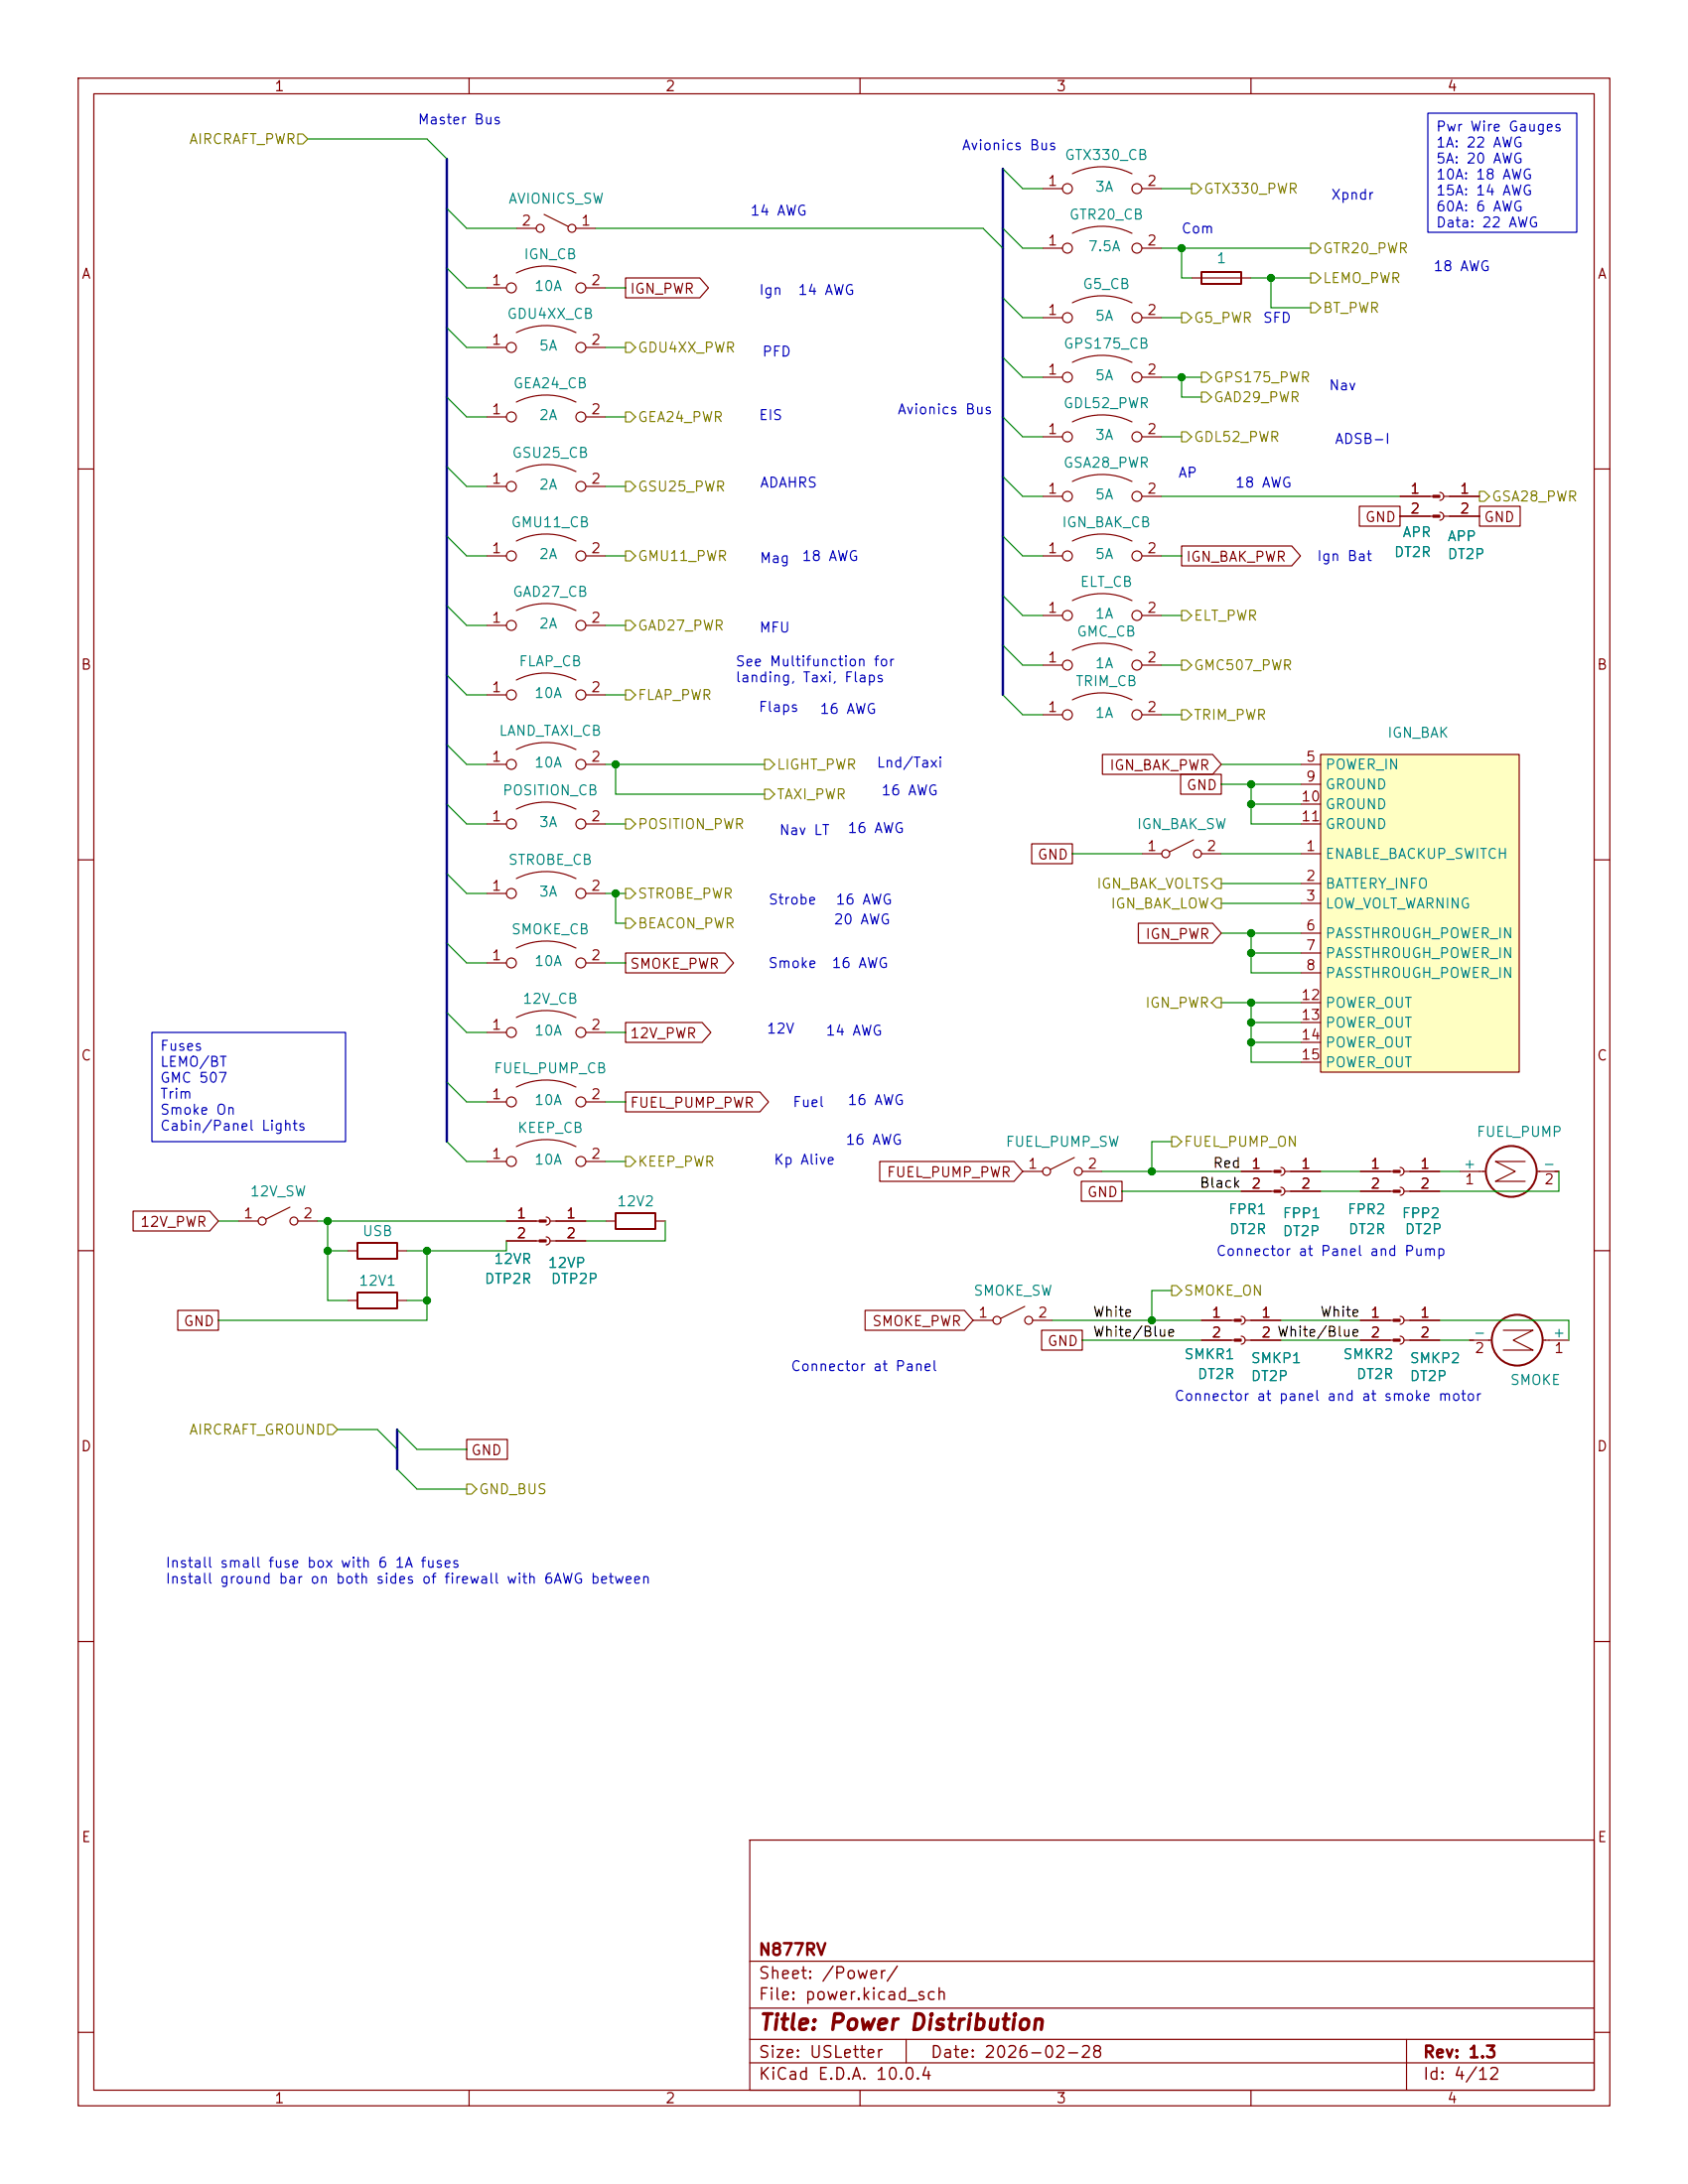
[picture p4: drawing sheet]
<svg xmlns="http://www.w3.org/2000/svg" width="216mm" height="279mm" viewBox="0 0 216 279" stroke-linecap="round" stroke-linejoin="round" font-family="sans-serif">
<g fill="none" stroke="#840000" stroke-width=".15">
<path d="M10 10h195.9v259.4h-195.9zM12 12h191.9v255.4h-191.9zM60 10v2M110 10v2M160 10v2M62.2 36.8h2.6M66 34.9a8.5 8.5 0 0 1 7.7 0M66 29.2h2.6M69.6 27.4l3 1.6M73.7 29.2h2.5M74.9 36.8h2.6M133.3 24.1h2.6"/>
<path d="M133.3 31.8h2.6M137.2 38.7a8.5 8.5 0 0 1 7.6 0M137.2 22.2a8.5 8.5 0 0 1 7.6 0M137.2 29.8a8.5 8.5 0 0 1 7.6 0M146 24.1h2.6M146 31.8h2.6M152.4 35.6h7.6M62.2 53.3h2.6M62.2 44.5h2.6M66 51.4a8.5 8.5 0 0 1 7.7 0M66 42.5a8.5 8.5 0 0 1 7.7 0M74.9 53.3h2.6"/>
<path d="M74.9 44.5h2.6M133.3 55.9h2.6M133.3 48.3h2.6M133.3 40.6h2.6M137.2 54a8.5 8.5 0 0 1 7.6 0M137.2 46.4a8.5 8.5 0 0 1 7.6 0M146 55.9h2.6M146 48.3h2.6M146 40.6h2.6M10 60h2M62.2 71.1h2.6M62.2 62.2h2.6"/>
<path d="M66 69.2a8.5 8.5 0 0 1 7.7 0M66 78.1a8.5 8.5 0 0 1 7.7 0M66 60.3a8.5 8.5 0 0 1 7.7 0M74.9 71.1h2.6M74.9 62.2h2.6M133.3 78.7h2.6M133.3 63.5h2.6M133.3 71.1h2.6M137.2 76.8a8.5 8.5 0 0 1 7.6 0M137.2 61.6a8.5 8.5 0 0 1 7.6 0M137.2 69.2a8.5 8.5 0 0 1 7.6 0M146 78.7h2.6"/>
<path d="M146 63.5h2.6M146 71.1h2.6M179.1 63.5h4.2M179.1 66h4.2M184.1 63a.51 .51 0 0 1 .6 .5 .51 .51 0 0 1-.6 .5M184.1 65.5a.51 .51 0 0 1 .6 .5 .51 .51 0 0 1-.6 .5M184.7 63.5h4.5M184.7 66h4.5M203.9 60h2M62.2 88.9h2.6M62.2 80h2.6M66 87a8.5 8.5 0 0 1 7.7 0"/>
<path d="M74.9 88.9h2.6M74.9 80h2.6M133.3 85.1h2.6M133.3 91.4h2.6M137.2 83.2a8.5 8.5 0 0 1 7.6 0M137.2 89.5a8.5 8.5 0 0 1 7.6 0M146 85.1h2.6M146 91.4h2.6M10 110h2M203.9 110h2M10 160h2M64.8 156.2h4.2"/>
<path d="M64.8 158.8h4.2M130.8 149.9h2.5M137.4 148.1l-3 1.5M138.4 149.9h2.6M158.7 149.9h4.3M158.7 152.4h4.3M163.8 149.4a.51 .51 0 0 1 .5 .5 .51 .51 0 0 1-.5 .5M163.8 151.9a.51 .51 0 0 1 .5 .5 .51 .51 0 0 1-.5 .5M164.3 149.9h4.6M164.3 152.4h4.6M174 149.9h4.2M174 152.4h4.2"/>
<path d="M179.1 149.4a.51 .51 0 0 1 .5 .5 .51 .51 0 0 1-.5 .5M179.1 151.9a.51 .51 0 0 1 .5 .5 .51 .51 0 0 1-.5 .5M179.6 149.9h4.5M179.6 152.4h4.5M186.7 149.9h3.3M195.1 148.6h-3.8l2.5 1.3-2.5 1.2h3.8M196.5 149.9h2.9M203.9 160h2M124.5 168.9h2.5M131.1 167.1l-3.1 1.6M132.1 168.9h2.5M153.7 171.5h4.2"/>
<path d="M153.7 168.9h4.2M158.7 168.4a.51 .51 0 0 1 .6 .5 .51 .51 0 0 1-.6 .5M158.7 170.9a.51 .51 0 0 1 .6 .6 .51 .51 0 0 1-.6 .5M159.3 171.5h4.5M159.3 168.9h4.5M174 171.5h4.2M174 168.9h4.2M179.1 168.4a.51 .51 0 0 1 .5 .5 .51 .51 0 0 1-.5 .5M179.1 170.9a.51 .51 0 0 1 .5 .6 .51 .51 0 0 1-.5 .5M179.6 171.5h4.5M179.6 168.9h4.5M188 171.5h2.8"/>
<path d="M192.3 170.2h3.8l-2.6 1.3 2.6 1.2h-3.8M197.3 171.5h3.4M10 210h2M203.9 210h2M95.9 235.4h108v32h-108zM10 260h2M95.9 256.9h108M95.9 250.9h108M203.9 260h2M60 267.4v2M95.9 263.9h108M95.9 260.9h108"/>
<path d="M110 267.4v2M115.9 260.9v3M160 267.4v2M179.9 260.9v6.5"/>
<circle cx="65.4" cy="36.8" r=".63"/>
<circle cx="69.1" cy="29.2" r=".51"/>
<circle cx="73.2" cy="29.2" r=".51"/>
<circle cx="74.3" cy="36.8" r=".63"/>
<circle cx="136.5" cy="31.7" r=".63"/>
<circle cx="136.5" cy="24.1" r=".63"/>
<circle cx="145.4" cy="31.7" r=".63"/>
<circle cx="145.4" cy="24.1" r=".63"/>
<circle cx="65.4" cy="44.4" r=".63"/>
<circle cx="65.4" cy="53.3" r=".63"/>
<circle cx="74.3" cy="53.3" r=".63"/>
<circle cx="74.3" cy="44.4" r=".63"/>
<circle cx="136.5" cy="55.9" r=".63"/>
<circle cx="136.5" cy="48.3" r=".63"/>
<circle cx="136.5" cy="40.6" r=".63"/>
<circle cx="145.4" cy="40.6" r=".63"/>
<circle cx="145.4" cy="48.3" r=".63"/>
<circle cx="145.4" cy="55.9" r=".63"/>
<circle cx="65.4" cy="71.1" r=".63"/>
<circle cx="65.4" cy="62.2" r=".63"/>
<circle cx="74.3" cy="71.1" r=".63"/>
<circle cx="74.3" cy="62.2" r=".63"/>
<circle cx="136.5" cy="63.5" r=".63"/>
<circle cx="136.5" cy="78.7" r=".63"/>
<circle cx="136.5" cy="71.1" r=".63"/>
<circle cx="145.4" cy="63.5" r=".63"/>
<circle cx="145.4" cy="71.1" r=".63"/>
<circle cx="145.4" cy="78.7" r=".63"/>
<circle cx="65.4" cy="80" r=".63"/>
<circle cx="65.4" cy="88.9" r=".63"/>
<circle cx="74.3" cy="80" r=".63"/>
<circle cx="74.3" cy="88.9" r=".63"/>
<circle cx="136.5" cy="91.4" r=".63"/>
<circle cx="136.5" cy="85.1" r=".63"/>
<circle cx="145.4" cy="85.1" r=".63"/>
<circle cx="145.4" cy="91.4" r=".63"/>
<circle cx="133.9" cy="149.9" r=".51"/>
<circle cx="137.9" cy="149.9" r=".51"/>
<circle cx="127.5" cy="168.9" r=".51"/>
<circle cx="131.6" cy="168.9" r=".51"/>
</g>
<g fill="#840000" stroke="#840000" stroke-width=".15">
<path d="M178.2 149.7h.9v.3h-.9z"/>
<path d="M178.2 152.3h.9v.2h-.9z"/>
<path d="M69 156.1h.8v.2h-.8z"/>
<path d="M69 158.6h.8v.3h-.8z"/>
<path d="M183.3 63.4h.8v.2h-.8z"/>
<path d="M183.3 65.9h.8v.3h-.8z"/>
<path d="M178.2 168.8h.9v.2h-.9z"/>
<path d="M178.2 171.3h.9v.3h-.9z"/>
<path d="M157.9 168.8h.8v.2h-.8z"/>
<path d="M157.9 171.3h.8v.3h-.8z"/>
<path d="M163 149.7h.8v.3h-.8z"/>
<path d="M163 152.3h.8v.2h-.8z"/>
</g>
<g fill="none" stroke="#840000" stroke-width=".25">
<path d="M153.7 34.8h5v1.5h-5z"/>
<circle cx="193.3" cy="149.9" r="3.3"/>
<circle cx="194.1" cy="171.4" r="3.3"/>
</g>
<path d="M168.9 96.5h25.4v40.7h-25.4z" fill="#ffffc2"/>
<g fill="none" stroke="#840000" stroke-width=".15">
<path d="M80 35.6h9.5l1.1 1.2-1.1 1.3h-9.5zM151.1 69.8h14.1l1.1 1.3-1.1 1.3h-14.1zM173.9 64.8h5.2v2.5h-5.2zM179.1 63.5h3.8M179.1 66h3.8M185.4 63.5h3.8M185.4 66h3.8M189.2 64.8h5.2v2.5h-5.2zM62.2 97.8h2.6M66 95.9a8.5 8.5 0 0 1 7.7 0M74.9 97.8h2.6M141 96.5h14.1l1.1 1.3-1.1 1.3h-14.1z"/>
<path d="M151 99.1h5.2v2.5h-5.2zM166.4 97.8h2.5M168.9 96.5h25.4v40.7h-25.4zM62.2 105.4h2.6M62.2 114.3h2.6M66 112.4a8.5 8.5 0 0 1 7.7 0M66 103.5a8.5 8.5 0 0 1 7.7 0M74.9 105.4h2.6M74.9 114.3h2.6M132 107.9h5.2v2.6h-5.2zM145.6 118.1h9.5l1.1 1.3-1.1 1.3h-9.5zM146 109.2h2.6"/>
<path d="M152.7 107.4l-3.1 1.6M153.7 109.2h2.5M166.4 109.2h2.5M166.4 113h2.5M166.4 115.6h2.5M166.4 119.4h2.5M166.4 100.3h2.5M166.4 102.9h2.5M166.4 105.4h2.5M62.2 123.2h2.6M62.2 132.1h2.6M66 121.3a8.5 8.5 0 0 1 7.7 0"/>
<path d="M66 130.2a8.5 8.5 0 0 1 7.7 0M66 139.1a8.5 8.5 0 0 1 7.7 0M74.9 123.2h2.6M74.9 132.1h2.6M80 130.8h9.8l1.1 1.3-1.1 1.3h-9.8zM80 121.9h12.7l1.1 1.3-1.1 1.3h-12.7zM80 139.7h17.2l1.1 1.3-1.1 1.2h-17.2zM166.4 121.9h2.5M166.4 124.5h2.5M166.4 128.3h2.5M166.4 130.8h2.5M166.4 133.4h2.5"/>
<path d="M166.4 135.9h2.5M17 154.9h9.8l1.1 1.3-1.1 1.3h-9.8zM30.5 156.2h2.5M37.1 154.4l-3.1 1.6M38.1 156.2h2.5M62.2 141h2.6M62.2 148.6h2.6M64.8 156.2h3.8M64.8 158.8h3.8M66 146.7a8.5 8.5 0 0 1 7.7 0M69.8 155.7a.51 .51 0 0 1 .6 .5 .51 .51 0 0 1-.6 .5M69.8 158.2a.51 .51 0 0 1 .6 .6 .51 .51 0 0 1-.6 .5"/>
<path d="M70.4 156.2h4.5M70.4 158.8h4.5M74.9 141h2.6M74.9 148.6h2.6M77.5 156.2h1.2M83.8 156.2h1.3M112.5 148.6h17.2l1.1 1.3-1.1 1.2h-17.2zM138.3 151.1h5.2v2.6h-5.2zM158.7 149.9h3.9M158.7 152.4h3.9M165.1 149.9h3.8M165.1 152.4h3.8"/>
<path d="M174 149.9h3.8M174 152.4h3.8M180.3 149.9h3.8M180.3 152.4h3.8M22.7 167.6h5.2v2.6h-5.2zM44.4 160h1.3M44.4 166.4h1.3M50.8 160h1.3M50.8 166.4h1.3M110.6 167.6h12.7l1.2 1.3-1.2 1.3h-12.7zM133.2 170.2h5.2v2.5h-5.2zM153.7 168.9h3.8"/>
<path d="M153.7 171.5h3.8M160 168.9h3.8M160 171.5h3.8M174 168.9h3.8M174 171.5h3.8M180.3 168.9h3.8M180.3 171.5h3.8M59.7 184.1h5.2v2.6h-5.2z"/>
<circle cx="65.4" cy="97.8" r=".63"/>
<circle cx="74.3" cy="97.8" r=".63"/>
<circle cx="65.4" cy="114.3" r=".63"/>
<circle cx="65.4" cy="105.4" r=".63"/>
<circle cx="74.3" cy="114.3" r=".63"/>
<circle cx="74.3" cy="105.4" r=".63"/>
<circle cx="149.1" cy="109.2" r=".51"/>
<circle cx="153.2" cy="109.2" r=".51"/>
<circle cx="65.4" cy="132.1" r=".63"/>
<circle cx="65.4" cy="123.2" r=".63"/>
<circle cx="74.3" cy="132.1" r=".63"/>
<circle cx="74.3" cy="123.2" r=".63"/>
<circle cx="33.5" cy="156.2" r=".51"/>
<circle cx="37.6" cy="156.2" r=".51"/>
<circle cx="65.4" cy="148.6" r=".63"/>
<circle cx="65.4" cy="141" r=".63"/>
<circle cx="74.3" cy="141" r=".63"/>
<circle cx="74.3" cy="148.6" r=".63"/>
</g>
<path d="M45.7 159h5.1v2h-5.1zM78.7 155.2h5.1v2h-5.1zM45.7 165.4h5.1v2h-5.1z" fill="none" stroke="#840000" stroke-width=".25"/>
<g fill="none" stroke="#848400" stroke-width=".15">
<path d="M38.1 17.1h.6l.7 .7-.7 .6h-.6zM152.4 23.5h.6l.7 .6-.7 .7h-.6zM167.6 31.1h.7l.6 .7-.6 .6h-.7zM167.6 34.9h.7l.6 .7-.6 .6h-.7zM167.6 38.7h.7l.6 .7-.6 .6h-.7zM80 52.7h.6l.7 .6-.7 .7h-.6zM80 43.8h.6l.7 .7-.7 .6h-.6zM151.1 40h.7l.6 .6-.6 .7h-.7zM151.1 55.2h.7l.6 .7-.6 .6h-.7zM153.7 47.6h.6l.6 .7-.6 .6h-.6zM153.7 50.2h.6l.6 .6-.6 .6h-.6zM80 61.6h.6l.7 .6-.7 .7h-.6z"/>
<path d="M80 79.4h.6l.7 .6-.7 .6h-.6zM80 70.5h.6l.7 .6-.7 .7h-.6zM151.1 78.1h.7l.6 .6-.6 .7h-.7zM189.2 62.9h.7l.6 .6-.6 .6h-.7zM80 88.3h.6l.7 .6-.7 .6h-.6zM97.8 97.2h.6l.7 .6-.7 .6h-.6zM151.1 84.5h.7l.6 .6-.6 .6h-.7zM151.1 90.8h.7l.6 .6-.6 .7h-.7zM80 117.5h.6l.7 .6-.7 .6h-.6zM80 113.7h.6l.7 .6-.7 .6h-.6zM80 104.8h.6l.7 .6-.7 .6h-.6zM97.8 101h.6l.7 .6-.7 .6h-.6z"/>
<path d="M155.6 112.4h.6v1.3h-.6l-.7-.7zM155.6 114.9h.6v1.3h-.6l-.7-.6zM154.9 128.3l.7-.7h.6v1.3h-.6zM80 148h.6l.7 .6-.7 .6h-.6zM149.9 145.4h.6l.6 .7-.6 .6h-.6zM149.9 164.5h.6l.6 .6-.6 .6h-.6zM41.9 182.2h.6l.7 .7-.7 .6h-.6zM59.7 189.9h.6l.7 .6-.7 .6h-.6z"/>
</g>
<path d="M57.1 20.3v125.8M128.3 21.6v67.3M50.8 182.9v5.1" fill="none" stroke="#000084" stroke-width=".3"/>
<g fill="none" stroke="#008400" stroke-width=".15">
<path d="M39.4 17.8h15.2l2.5 2.5M57.1 34.3l2.6 2.5h2.5M57.1 26.7l2.6 2.5h6.3M76.2 29.2h49.5l2.6 2.6M77.5 36.8h2.5M128.3 29.2l2.5 2.6h2.5M128.3 21.6l2.5 2.5h2.5M128.3 38.1l2.5 2.5h2.5M148.6 31.8h19M148.6 24.1h3.8M151.1 31.8v3.8h1.3M160 35.6h7.6"/>
<path d="M162.6 35.6v3.8h5M57.1 41.9l2.6 2.6h2.5M57.1 50.8l2.6 2.5h2.5M57.1 59.7l2.6 2.5h2.5M77.5 44.5h2.5M77.5 53.3h2.5M128.3 45.7l2.5 2.6h2.5M128.3 53.3l2.5 2.6h2.5M148.6 48.3h5.1M148.6 40.6h2.5M148.6 55.9h2.5M151.1 48.3v2.5h2.6"/>
<path d="M57.1 68.6l2.6 2.5h2.5M57.1 77.5l2.6 2.5h2.5M77.5 71.1h2.5M77.5 62.2h2.5M128.3 76.2l2.5 2.5h2.5M128.3 68.6l2.5 2.5h2.5M128.3 61l2.5 2.5h2.5M148.6 78.7h2.5M148.6 71.1h2.5M148.6 63.5h30.5M57.1 95.3l2.6 2.5h2.5M57.1 86.4l2.6 2.5h2.5"/>
<path d="M77.5 97.8h20.3M77.5 88.9h2.5M77.5 80h2.5M78.7 97.8v3.8h19.1M128.3 88.9l2.5 2.5h2.5M128.3 82.6l2.5 2.5h2.5M148.6 91.4h2.5M148.6 85.1h2.5M156.2 97.8h10.2M57.1 111.8l2.6 2.5h2.5M57.1 102.9l2.6 2.5h2.5M77.5 114.3h2.5"/>
<path d="M77.5 105.4h2.5M78.7 114.3v3.8h1.3M137.2 109.2h8.8M156.2 100.3h10.2M156.2 119.4h10.2M156.2 113h10.2M156.2 115.6h10.2M156.2 109.2h10.2M160 100.3v5.1h6.4M160 119.4v5.1h6.4M160 102.9h6.4M57.1 120.7l2.6 2.5h2.5"/>
<path d="M57.1 129.5l2.6 2.6h2.5M57.1 138.4l2.6 2.6h2.5M77.5 123.2h2.5M77.5 132.1h2.5M156.2 128.3h10.2M160 128.3v7.6h6.4M160 130.8h6.4M160 133.4h6.4M160 121.9h6.4M27.9 156.2h2.6M40.6 156.2h24.2M41.9 156.2v10.2h2.5"/>
<path d="M57.1 146.1l2.6 2.5h2.5M64.8 158.8v1.2h-12.7M74.9 156.2h2.6M77.5 148.6h2.5M77.5 141h2.5M85.1 156.2v2.6h-10.2M141 149.9h17.7M143.5 152.4h15.2M149.9 146.1h-2.6v3.8M168.9 152.4h5.1M168.9 149.9h5.1M184.1 149.9h2.6"/>
<path d="M199.4 149.9v2.5h-15.3M41.9 160h2.5M52.1 166.4h2.5M54.6 160v8.9h-26.7M134.6 168.9h19.1M138.4 171.5h15.3M149.9 165.1h-2.6v3.8M163.8 168.9h10.2M163.8 171.5h10.2M184.1 168.9h16.6v2.6M184.1 171.5h3.9M43.2 182.9h5.1l2.5 2.5"/>
<path d="M50.8 188l2.5 2.5h6.4M50.8 182.9l2.5 2.5h6.4"/>
</g>
<path d="M182.6 14.5h19.1v15.2h-19.1zM19.4 132.1h24.8v14h-24.8z" fill="none" stroke="#0000c2" stroke-width=".15"/>
<g fill="#008400" stroke="#008400" stroke-width=".13">
<circle cx="160" cy="121.9" r=".46"/>
<circle cx="160" cy="128.3" r=".46"/>
<circle cx="41.9" cy="160" r=".46"/>
<circle cx="41.9" cy="156.2" r=".46"/>
<circle cx="54.6" cy="160" r=".46"/>
<circle cx="54.6" cy="166.4" r=".46"/>
<circle cx="160" cy="102.9" r=".46"/>
<circle cx="147.3" cy="149.9" r=".46"/>
<circle cx="160" cy="119.4" r=".46"/>
<circle cx="78.7" cy="114.3" r=".46"/>
<circle cx="78.7" cy="97.8" r=".46"/>
<circle cx="160" cy="133.4" r=".46"/>
<circle cx="160" cy="130.8" r=".46"/>
<circle cx="160" cy="100.3" r=".46"/>
<circle cx="147.3" cy="168.9" r=".46"/>
<circle cx="162.6" cy="35.6" r=".46"/>
<circle cx="151.1" cy="48.3" r=".46"/>
<circle cx="151.1" cy="31.8" r=".46"/>
</g>
<text font-size="2" fill="#840000" x="96.9" y="260.2">Title: Power Distribution</text>
<g font-size="1.5" fill="#840000">
<text x="96.9" y="250.5">N877RV</text>
<text x="96.9" y="256.2">File: power.kicad_sch</text>
<text x="96.9" y="253.5">Sheet: /Power/</text>
<text x="96.9" y="263.6">Size: USLetter</text>
<text x="118.9" y="263.6">Date: 2026-02-28</text>
<text x="181.9" y="263.6">Rev: 1.3</text>
<text x="96.9" y="266.4">KiCad E.D.A. 10.0.4</text>
<text x="181.9" y="266.4">Id: 4/12</text>
</g>
<g font-size="1.3" fill="#840000">
<text x="35" y="12">1</text>
<text x="85" y="12">2</text>
<text x="135" y="12">3</text>
<text x="185" y="12">4</text>
<text x="66.6" y="29.2">2</text>
<text x="74.2" y="29.2">1</text>
<text x="133.9" y="24.1">1</text>
<text x="146.6" y="24.1">2</text>
<text x="10.3" y="36">A</text>
<text x="133.9" y="31.7">1</text>
<text x="146.6" y="31.7">2</text>
<text x="204.2" y="36">A</text>
<text x="62.8" y="36.8">1</text>
<text x="75.5" y="36.8">2</text>
<text x="80.5" y="37.9">IGN_PWR</text>
<text x="133.9" y="40.6">1</text>
<text x="146.6" y="40.6">2</text>
<text x="62.8" y="44.4">1</text>
<text x="75.5" y="44.4">2</text>
<text x="62.8" y="53.3">1</text>
<text x="75.5" y="53.3">2</text>
<text x="133.9" y="48.2">1</text>
<text x="146.6" y="48.2">2</text>
<text x="133.9" y="55.9">1</text>
<text x="146.6" y="55.9">2</text>
<text x="62.8" y="62.2">1</text>
<text x="75.5" y="62.2">2</text>
<text x="133.9" y="63.5">1</text>
<text x="146.6" y="63.5">2</text>
<text x="180.3" y="63.5">1</text>
<text x="186.6" y="63.5">1</text>
<text x="62.8" y="71.1">1</text>
<text x="75.5" y="71.1">2</text>
<text x="133.9" y="71.1">1</text>
<text x="146.6" y="71.1">2</text>
<text x="174.5" y="67.1">GND</text>
<text x="180.3" y="66">2</text>
<text x="186.6" y="66">2</text>
<text x="189.7" y="67.1">GND</text>
<text x="151.6" y="72.2">IGN_BAK_PWR</text>
<text x="62.8" y="80">1</text>
<text x="75.5" y="80">2</text>
<text x="133.9" y="78.7">1</text>
<text x="146.6" y="78.7">2</text>
<text x="10.3" y="86">B</text>
<text x="62.8" y="88.9">1</text>
<text x="75.5" y="88.9">2</text>
<text x="133.9" y="85.1">1</text>
<text x="146.6" y="85.1">2</text>
<text x="204.2" y="86">B</text>
<text x="133.9" y="91.4">1</text>
<text x="146.6" y="91.4">2</text>
<text x="62.8" y="97.8">1</text>
<text x="75.5" y="97.8">2</text>
<text x="141.8" y="98.9">IGN_BAK_PWR</text>
<text x="151.7" y="101.4">GND</text>
<text x="166.9" y="97.8">5</text>
<text x="166.9" y="100.3">9</text>
<text x="62.8" y="105.4">1</text>
<text x="75.5" y="105.4">2</text>
<text x="166.3" y="102.8">10</text>
<text x="166.3" y="105.4">11</text>
<text x="132.6" y="110.3">GND</text>
<text x="146.6" y="109.2">1</text>
<text x="154.2" y="109.2">2</text>
<text x="166.9" y="109.2">1</text>
<text x="166.9" y="113">2</text>
<text x="62.8" y="114.3">1</text>
<text x="75.5" y="114.3">2</text>
<text x="166.9" y="115.5">3</text>
<text x="166.9" y="119.4">6</text>
<text x="62.8" y="123.2">1</text>
<text x="75.5" y="123.2">2</text>
<text x="80.5" y="124.3">SMOKE_PWR</text>
<text x="146.4" y="120.4">IGN_PWR</text>
<text x="166.9" y="121.9">7</text>
<text x="166.9" y="124.4">8</text>
<text x="166.3" y="128.2">12</text>
<text x="166.3" y="130.8">13</text>
<text x="10.3" y="136">C</text>
<text x="62.8" y="132.1">1</text>
<text x="75.5" y="132.1">2</text>
<text x="80.5" y="133.1">12V_PWR</text>
<text x="166.3" y="133.3">14</text>
<text x="166.3" y="135.9">15</text>
<text x="204.2" y="136">C</text>
<text x="62.8" y="140.9">1</text>
<text x="75.5" y="140.9">2</text>
<text x="80.5" y="142">FUEL_PUMP_PWR</text>
<text x="62.8" y="148.6">1</text>
<text x="75.5" y="148.6">2</text>
<text x="131.4" y="149.8">1</text>
<text x="139" y="149.8">2</text>
<text x="159.9" y="149.8">1</text>
<text x="166.3" y="149.8">1</text>
<text x="175.2" y="149.8">1</text>
<text x="181.5" y="149.8">1</text>
<text x="113.3" y="150.9">FUEL_PUMP_PWR</text>
<text x="139" y="153.5">GND</text>
<text x="159.9" y="152.4">2</text>
<text x="166.3" y="152.4">2</text>
<text x="175.2" y="152.4">2</text>
<text x="181.5" y="152.4">2</text>
<text x="187.3" y="151.8">1</text>
<text x="197.4" y="151.8">2</text>
<text x="17.8" y="157.3">12V_PWR</text>
<text x="31" y="156.2">1</text>
<text x="38.7" y="156.2">2</text>
<text x="66" y="156.2">1</text>
<text x="66" y="158.7">2</text>
<text x="72.3" y="156.2">1</text>
<text x="72.3" y="158.7">2</text>
<text x="23.4" y="170">GND</text>
<text x="111.5" y="170">SMOKE_PWR</text>
<text x="125" y="168.9">1</text>
<text x="132.6" y="168.9">2</text>
<text x="133.9" y="172.5">GND</text>
<text x="154.9" y="168.9">1</text>
<text x="154.9" y="171.4">2</text>
<text x="161.2" y="168.9">1</text>
<text x="161.2" y="171.4">2 White/Blue</text>
<text x="161.2" y="171.4">2</text>
<text x="175.2" y="168.9">1</text>
<text x="175.2" y="171.4">2</text>
<text x="181.5" y="168.9">1</text>
<text x="181.5" y="171.4">2</text>
<text x="188.5" y="173.4">2</text>
<text x="198.7" y="173.4">1</text>
<text x="10.3" y="186">D</text>
<text x="204.2" y="186">D</text>
<text x="60.2" y="186.5">GND</text>
<text x="10.3" y="236">E</text>
<text x="204.2" y="236">E</text>
<text x="35" y="269.4">1</text>
<text x="85" y="269.4">2</text>
<text x="135" y="269.4">3</text>
<text x="185" y="269.4">4</text>
</g>
<g font-size="1.3" fill="#0000c2">
<text x="53.3" y="16.2">Master Bus</text>
<text x="183.6" y="17.1">Pwr Wire Gauges</text>
<text x="122.9" y="19.5">Avionics Bus</text>
<text x="183.6" y="19.2">1A: 22 AWG</text>
<text x="183.6" y="21.2">5A: 20 AWG</text>
<text x="183.6" y="23.3">10A: 18 AWG</text>
<text x="95.9" y="27.9">14 AWG</text>
<text x="170.2" y="25.9">Xpndr</text>
<text x="183.6" y="25.3">15A: 14 AWG</text>
<text x="183.6" y="27.4">60A: 6 AWG</text>
<text x="183.6" y="29.4">Data: 22 AWG</text>
<text x="151" y="30.2">Com</text>
<text x="183.2" y="35">18 AWG</text>
<text x="97" y="38.1">Ign</text>
<text x="102" y="38.1">14 AWG</text>
<text x="161.4" y="41.6">SFD</text>
<text x="97.4" y="45.9">PFD</text>
<text x="114.7" y="53.3">Avionics Bus</text>
<text x="169.9" y="50.3">Nav</text>
<text x="97" y="54.1">EIS</text>
<text x="170.6" y="57.1">ADSB-I</text>
<text x="97.1" y="62.7">ADAHRS</text>
<text x="150.6" y="61.4">AP</text>
<text x="157.9" y="62.7">18 AWG</text>
<text x="97.1" y="72.3">Mag</text>
<text x="102.5" y="72.1">18 AWG</text>
<text x="168.3" y="72.1">Ign Bat</text>
<text x="97" y="81.2">MFU</text>
<text x="94" y="85.6">See Multifunction for</text>
<text x="94" y="87.6">landing, Taxi, Flaps</text>
<text x="96.9" y="91.4">Flaps</text>
<text x="104.8" y="91.7">16 AWG</text>
<text x="112" y="98.5">Lnd/Taxi</text>
<text x="99.6" y="107.1">Nav LT</text>
<text x="108.3" y="106.9">16 AWG</text>
<text x="112.6" y="102.1">16 AWG</text>
<text x="98.2" y="116">Strobe</text>
<text x="106.5" y="118.6">20 AWG</text>
<text x="106.8" y="116">16 AWG</text>
<text x="98.2" y="124.2">Smoke</text>
<text x="106.3" y="124.2">16 AWG</text>
<text x="20.4" y="134.7">Fuses</text>
<text x="20.4" y="136.8">LEMO/BT</text>
<text x="98" y="132.5">12V</text>
<text x="105.5" y="132.8">14 AWG</text>
<text x="20.4" y="138.8">GMC 507</text>
<text x="20.4" y="140.9">Trim</text>
<text x="20.4" y="142.9">Smoke On</text>
<text x="101.3" y="141.9">Fuel</text>
<text x="108.3" y="141.7">16 AWG</text>
<text x="20.4" y="145">Cabin/Panel Lights</text>
<text x="98.9" y="149.3">Kp Alive</text>
<text x="108.1" y="146.8">16 AWG</text>
<text x="155.4" y="161">Connector at Panel and Pump</text>
<text x="101" y="175.7">Connector at Panel</text>
<text x="150.1" y="179.5">Connector at panel and at smoke motor</text>
<text x="21.1" y="200.9">Install small fuse box with 6 1A fuses</text>
<text x="21.1" y="202.9">Install ground bar on both sides of firewall with 6AWG between</text>
</g>
<g font-size="1.3" fill="#848400">
<text x="24.1" y="18.8">AIRCRAFT_PWR</text>
<text x="153.9" y="25.1">GTX330_PWR</text>
<text x="169.1" y="32.7">GTR20_PWR</text>
<text x="152.6" y="41.6">G5_PWR</text>
<text x="169.1" y="36.5">LEMO_PWR</text>
<text x="169.1" y="40.3">BT_PWR</text>
<text x="81.5" y="45.4">GDU4XX_PWR</text>
<text x="155.1" y="49.2">GPS175_PWR</text>
<text x="155.1" y="51.8">GAD29_PWR</text>
<text x="81.5" y="54.3">GEA24_PWR</text>
<text x="152.6" y="56.9">GDL52_PWR</text>
<text x="81.5" y="63.2">GSU25_PWR</text>
<text x="190.7" y="64.5">GSA28_PWR</text>
<text x="81.5" y="72.1">GMU11_PWR</text>
<text x="81.5" y="81">GAD27_PWR</text>
<text x="152.6" y="79.7">ELT_PWR</text>
<text x="81.5" y="89.9">FLAP_PWR</text>
<text x="152.6" y="86.1">GMC507_PWR</text>
<text x="152.6" y="92.4">TRIM_PWR</text>
<text x="99.3" y="98.8">LIGHT_PWR</text>
<text x="81.5" y="106.4">POSITION_PWR</text>
<text x="99.3" y="102.6">TAXI_PWR</text>
<text x="81.5" y="119.1">BEACON_PWR</text>
<text x="81.5" y="115.3">STROBE_PWR</text>
<text x="140.2" y="114">IGN_BAK_VOLTS</text>
<text x="142" y="116.5">IGN_BAK_LOW</text>
<text x="146.4" y="129.2">IGN_PWR</text>
<text x="81.5" y="149.6">KEEP_PWR</text>
<text x="151.3" y="147">FUEL_PUMP_ON</text>
<text x="151.3" y="166.1">SMOKE_ON</text>
<text x="24.1" y="183.9">AIRCRAFT_GROUND</text>
<text x="61.2" y="191.5">GND_BUS</text>
</g>
<g font-size="1.3" fill="#008484">
<text x="136.1" y="20.8">GTX330_CB</text>
<text x="64.9" y="26.4">AVIONICS_SW</text>
<text x="136.7" y="28.4">GTR20_CB</text>
<text x="140" y="24.8">3A</text>
<text x="66.9" y="33.5">IGN_CB</text>
<text x="139.1" y="32.5">7.5A</text>
<text x="155.5" y="34">1</text>
<text x="64.8" y="41.1">GDU4XX_CB</text>
<text x="68.2" y="37.5">10A</text>
<text x="138.4" y="37.3">G5_CB</text>
<text x="140" y="41.4">5A</text>
<text x="68.9" y="45.2">5A</text>
<text x="135.9" y="44.9">GPS175_CB</text>
<text x="65.5" y="50">GEA24_CB</text>
<text x="135.9" y="52.5">GDL52_PWR</text>
<text x="140" y="49">5A</text>
<text x="65.4" y="58.9">GSU25_CB</text>
<text x="68.9" y="54.1">2A</text>
<text x="140" y="56.6">3A</text>
<text x="68.9" y="62.9">2A</text>
<text x="135.9" y="60.2">GSA28_PWR</text>
<text x="140" y="64.2">5A</text>
<text x="65.3" y="67.8">GMU11_CB</text>
<text x="68.9" y="71.8">2A</text>
<text x="135.7" y="67.8">IGN_BAK_CB</text>
<text x="140" y="71.8">5A</text>
<text x="178.2" y="71.6">DT2R</text>
<text x="179.3" y="69">APR</text>
<text x="185" y="71.8">DT2P</text>
<text x="185" y="69.6">APP</text>
<text x="65.5" y="76.7">GAD27_CB</text>
<text x="138.1" y="75.4">ELT_CB</text>
<text x="68.9" y="80.7">2A</text>
<text x="137.6" y="81.7">GMC_CB</text>
<text x="140" y="79.5">1A</text>
<text x="66.3" y="85.6">FLAP_CB</text>
<text x="68.2" y="89.6">10A</text>
<text x="137.5" y="88.1">TRIM_CB</text>
<text x="140" y="85.8">1A</text>
<text x="63.7" y="94.4">LAND_TAXI_CB</text>
<text x="140" y="92.2">1A</text>
<text x="177.4" y="94.7">IGN_BAK</text>
<text x="68.2" y="98.5">10A</text>
<text x="169.4" y="98.8">POWER_IN</text>
<text x="169.4" y="101.3">GROUND</text>
<text x="64.2" y="102.1">POSITION_CB</text>
<text x="68.9" y="106.1">3A</text>
<text x="145.3" y="106.4">IGN_BAK_SW</text>
<text x="169.4" y="103.8">GROUND</text>
<text x="169.4" y="106.4">GROUND</text>
<text x="64.9" y="111">STROBE_CB</text>
<text x="169.4" y="110.2">ENABLE_BACKUP_SWITCH</text>
<text x="65.3" y="119.8">SMOKE_CB</text>
<text x="68.9" y="115">3A</text>
<text x="169.4" y="114">BATTERY_INFO</text>
<text x="169.4" y="116.5">LOW_VOLT_WARNING</text>
<text x="68.2" y="123.9">10A</text>
<text x="169.4" y="120.4">PASSTHROUGH_POWER_IN</text>
<text x="169.4" y="122.9">PASSTHROUGH_POWER_IN</text>
<text x="169.4" y="125.4">PASSTHROUGH_POWER_IN</text>
<text x="66.7" y="128.7">12V_CB</text>
<text x="169.4" y="129.2">POWER_OUT</text>
<text x="169.4" y="131.8">POWER_OUT</text>
<text x="63.1" y="137.6">FUEL_PUMP_CB</text>
<text x="68.2" y="132.8">10A</text>
<text x="169.4" y="134.3">POWER_OUT</text>
<text x="169.4" y="136.9">POWER_OUT</text>
<text x="68.2" y="141.7">10A</text>
<text x="66.1" y="145.2">KEEP_CB</text>
<text x="68.2" y="149.3">10A</text>
<text x="128.5" y="147">FUEL_PUMP_SW</text>
<text x="187.1" y="149.8">+</text>
<text x="188.8" y="145.8">FUEL_PUMP</text>
<text x="197.2" y="149.8">-</text>
<text x="31.9" y="153.4">12V_SW</text>
<text x="78.8" y="154.6">12V2</text>
<text x="157" y="155.7">FPR1</text>
<text x="172.2" y="155.7">FPR2</text>
<text x="46.3" y="158.5">USB</text>
<text x="157.1" y="158.2">DT2R</text>
<text x="164" y="156.2">FPP1</text>
<text x="164" y="158.5">DT2P</text>
<text x="172.4" y="158.2">DT2R</text>
<text x="179.2" y="156.2">FPP2</text>
<text x="179.6" y="158.2">DT2P</text>
<text x="45.8" y="164.8">12V1</text>
<text x="61.9" y="164.5">DTP2R</text>
<text x="63.1" y="162">12VR</text>
<text x="70" y="162.5">12VP</text>
<text x="70.4" y="164.5">DTP2P</text>
<text x="124.4" y="166.1">SMOKE_SW</text>
<text x="188.3" y="171.4">-</text>
<text x="198.5" y="171.4">+</text>
<text x="151.4" y="174.2">SMKR1</text>
<text x="153.1" y="176.7">DT2R</text>
<text x="159.9" y="177">DT2P</text>
<text x="159.9" y="174.7">SMKP1</text>
<text x="171.7" y="174.2">SMKR2</text>
<text x="173.4" y="176.7">DT2R</text>
<text x="180.2" y="177">DT2P</text>
<text x="180.2" y="174.7">SMKP2</text>
<text x="193" y="177.5">SMOKE</text>
</g>
<g font-size="1.3">
<text x="155" y="149.7">Red</text>
<text x="153.3" y="152.3">Black</text>
<text x="139.7" y="171.3">White/Blue</text>
<text x="139.7" y="168.8">White</text>
<text x="168.8" y="168.8">White</text>
</g>
</svg>
